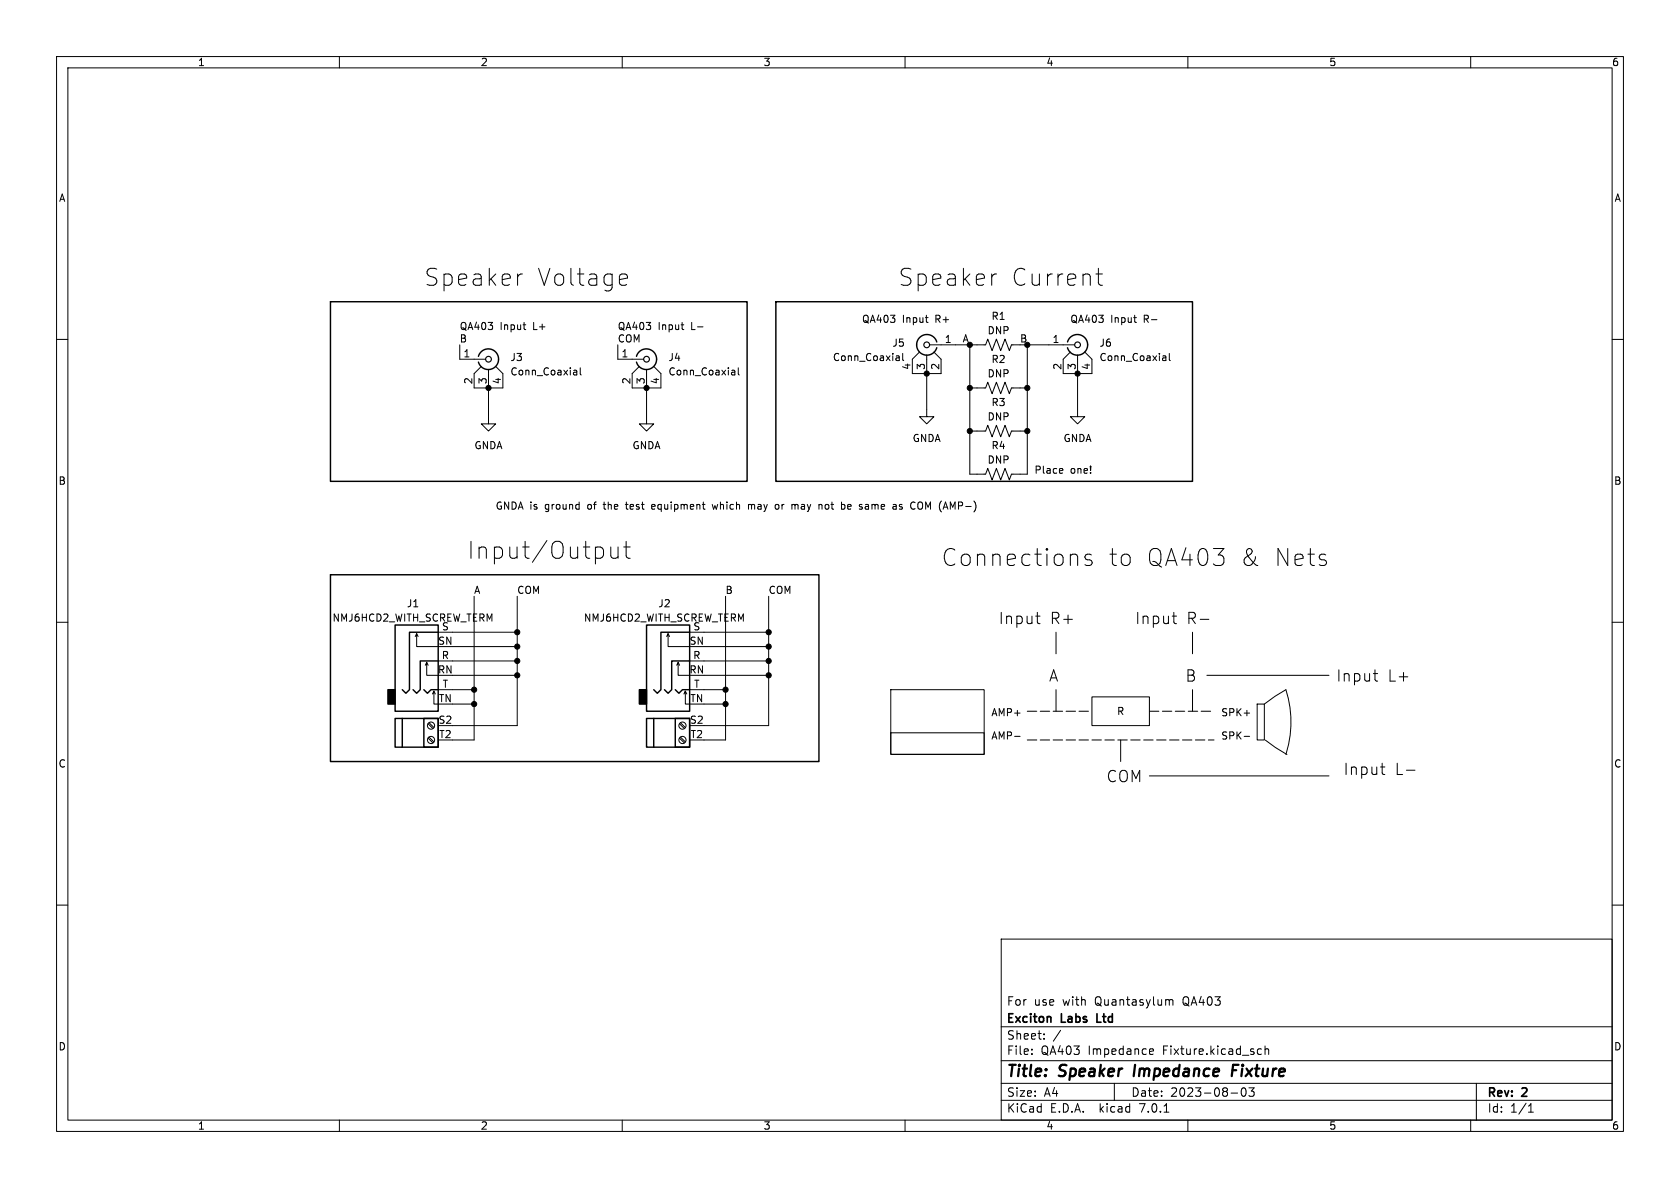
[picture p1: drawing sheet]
<svg xmlns="http://www.w3.org/2000/svg" width="297mm" height="210mm" viewBox="0 0 297 210" stroke-linecap="round" stroke-linejoin="round" font-family="sans-serif">
<g fill="none" stroke="#000" stroke-width=".18">
<path d="M10 10h277v190h-277zM12 12h273v186h-273zM60 10v2M110 10v2M160 10v2M210 10v2M260 10v2M10 60h2M92.4 48.4l-.6 .2M92.5 57.4h.5M92.8 58.3h.2M109.9 48.4h.6l.3 .2 .1 .5-1.4 .3"/>
<path d="M110.8 50.3l-.3 .1h-.6M120.4 57.4h.5M120.8 58.3h.1M163.6 56.1h.5M164 57h.1M176.2 48.4l-.6 .2M193.7 48.4h1.2M194.2 47.4v2.6l.1 .3 .6 .1M200.4 56.1h.5M200.8 57h.1M285 60h2M81.3 61v2.5h4.6"/>
<path d="M85.1 64.8l-1.3 1.2v2.6h5.1v-2.6l-1.3-1.2M86.4 65.3v9.6h1.2l-1.2 1.3-1.3-1.3h1.3M101.6 65.4l.3 .1 .1 .8M102 66.2l-.4 .1M102 65.7l-.4 .1M102.6 65v1.1l.2 .2M109.2 61v2.5h4.6M113 64.8l-1.2 1.2v2.6h5v-2.6l-1.2-1.2M114.3 65.3v9.6h1.3l-1.3 1.3-1.3-1.3h1.3M129.5 65.4l.4 .1v.8M129.9 66.2l-.4 .1M129.9 65.7l-.4 .1"/>
<path d="M130.5 65v1.1l.2 .2M158.6 62.9h.2l.2 .2v.6M159 63.7h-.4M159 63.2l-.4 .1M159.6 62.5v1.1l.2 .1M162.6 62.2l-1.3 1.3v2.5h5.1v-2.5l-1.3-1.3M163.8 62.7v11h1.3l-1.3 1.2-1.2-1.2h1.2M164.3 61h9.9l.4-1.1 .8 2.1 .7-2.1 .8 2.1 .8-2.1 .7 2.1 .4-1h1.5M171.4 68.6h2.8l.4-1 .8 2 .7-2 .8 2 .8-2 .7 2 .4-1h2.8M171.4 61v22.8h2.8l.4-1 .8 2 .7-2 .8 2 .8-2 .7 2 .4-1h2.8v-22.8h8.4M171.4 76.2h2.8l.4-1 .8 2 .7-2 .8 2 .8-2 .7 2 .4-1h2.8M189.2 62.2l-1.2 1.3v2.5h5v-2.5l-1.2-1.3"/>
<path d="M190.5 62.7v11h1.3l-1.3 1.2-1.3-1.2h1.3M205.7 62.9l.4 .1v.7M206.1 63.7h-.4M206.1 63.2l-.4 .1M206.7 62.5v1.1l.2 .1M108 96.7v1.6l.1 .2a.81 .81 0 0 0 1.2-.1M109.3 96.7v2M110.3 96.7h1.1M110.7 95.7v2.6l.1 .2 .6 .2M124.2 89.2h.4M124.5 90h.1M125.9 89.2l.3 .8"/>
<path d="M132.3 89.2v.8M132.7 89.2l-.4 .1M137.5 89.2h-.3l-.2 .2 .1 .5 .4 .1M140.1 89.2h.4M144.8 89.2h.5v.8M148.9 89.2h.2l.3 .2-.1 .5-.4 .1M158 89.2h.3l.1 .1v.7M158.4 90h-.4M158.4 89.5h-.4M187.8 82.9l.1 .2-.6 .1M192.9 98.1l-.7-.1-.3 .1-.1 .3 .1 .4 1 .3 .2 .3-.2 .4-.2 .2h-.6l-.3-.2M234.1 99l.3 .1 .1 .3-.1 .4-.3 .2"/>
<path d="M234.1 98l.3 .1M10 110h2M73.4 112.5l.3-.5v2.3h3.8M73.7 112l.2 .5M75.2 117.6l.2-.5v2.3h2.1M75.4 117.1l.3 .5M77.5 116.8h13.9M77.5 111.8h13.9M80 119.4h11.4M80 114.3h11.4M83.8 105.4v25.4h-3.8M91.4 105.4v22.9h-11.4"/>
<path d="M117.9 112.5l.2-.5v2.3h3.8M118.1 112l.3 .5M119.6 117.6l.3-.5v2.3h2M119.9 117.1l.2 .5M121.9 116.8h14M121.9 111.8h14M124.5 119.4h11.4M124.5 114.3h11.4M128.3 105.4v25.4h-3.8M135.9 105.4v22.9h-11.4M183.1 108.9h.8M183.5 110.1l.4 .1"/>
<path d="M186.7 111.8v3.8M207.2 108.9h.8M207.6 110.1l.4 .1M210.8 111.8v3.8M212.2 109.5h1.5M213.4 119.4h21.5M242.8 119.1h.8M285 110h2M75.7 130.5l.8 .8M75.7 127.9l.8 .9M75.8 130.3l.9 .8M75.8 127.8l.9 .8"/>
<path d="M76.5 122.7l.2-.5v2.3h.8M76.7 122.2l.3 .5M77.5 121.9h6.3M80 124.5h3.8M120.1 130.5l.9 .8M120.1 127.9l.9 .9M120.3 130.3l.9 .8M120.3 127.8l.9 .8M120.9 122.7l.3-.5v2.3h.7M121.2 122.2l.2 .5M121.9 121.9h6.4M124.5 124.5h3.8"/>
<path d="M157.5 129.5h16.5v3.9h-16.5zM157.5 121.9h16.5v11.5h-16.5zM179.4 130.2h.9M186.7 121.9v3.8M193 123.2h10.2v5.1h-10.2zM198.1 130.8v3.8M203.2 137.2h31.7M210.8 121.9v3.8M220 130.2h.9M222.2 124.5h1.3v6.3h-1.3zM223.5 124.5l1.9-1.4 1.9-1.2a18.6 18.6 0 0 1 0 11.5M223.7 130.8l1.8 1.3 2 1.3"/>
<path d="M243.2 120.3l.4 .1M244.1 135.6h.7M244.4 136.8l.4 .1M248.6 136.2h1.6M10 160h2M285 160h2M177 166h108v32h-108zM206.5 176.7l.2 .2M206.7 176.9v.8M206.7 176.9l.2-.2 .4 .1 .1 .9M60 198v2M110 198v2"/>
<path d="M160 198v2M177 194.5h108M177 191.5h108M177 187.5h108M177 181.5h108M182.4 186.3v.1M182.4 185.5v.1M184.6 183.6v.1M184.6 182.8v.1M197 191.5v3M203.3 186.3h.6M203.3 185.5l.4-.1 .2 .4-.7 .1"/>
<path d="M205.8 196.6h.8M210 198v2M217.6 193.2h1.2M219.6 192.4l.2-.1a.81 .81 0 0 1 .6 .6 .81 .81 0 0 1-.3 .8l-.2 .1a.81 .81 0 0 1-.6-.6 .81 .81 0 0 1 .3-.8zM220.8 192.3h.9l-.5 .6 .4 .1v.7l-.2 .1h-.4l-.2-.1M222.4 186.3h.6M222.4 185.5h.6M223.6 185.5l.3-.1 .3 .1 .1 .9M223.6 184.9v1.5M260 198v2M261 191.5v6.5M270.2 196.6h.9"/>
<path d="M270.2 195.5l.4-.4v1.5"/>
<circle cx="76.2" cy="130.8" r=".63"/>
<circle cx="76.2" cy="128.3" r=".63"/>
<circle cx="120.6" cy="130.8" r=".63"/>
<circle cx="120.6" cy="128.3" r=".63"/>
</g>
<path d="M217.9 189.2h.6M219 188.2h-1l-.2 2" fill="none" stroke="#000" stroke-width=".4"/>
<g fill="none" stroke="#000" stroke-width=".25">
<path d="M58.4 53.3h73.7v31.8h-73.7zM137.2 53.3h73.6v31.8h-73.6zM84.6 63a1.81 1.81 0 0 1 2.8-1 1.81 1.81 0 0 1 0 3 1.81 1.81 0 0 1-2.8-1M112.5 63a1.81 1.81 0 0 1 2.8-1 1.81 1.81 0 0 1 0 3 1.81 1.81 0 0 1-2.8-1M165.6 60.5a1.81 1.81 0 0 0-2.8-1 1.81 1.81 0 0 0 0 2.9 1.81 1.81 0 0 0 2.8-.9M188.7 60.5a1.81 1.81 0 0 1 2.8-1 1.81 1.81 0 0 1 0 2.9 1.81 1.81 0 0 1-2.8-.9M58.4 101.6h86.4v33h-86.4zM69.8 110.5h7.7v15.2h-7.7zM77.5 116.8h-3.2v5.1l-.6 .7-.7-.7M77.5 111.8h-5.1v10.1l-.6 .7-.7-.7M114.3 110.5h7.6v15.2h-7.6zM121.9 116.8h-3.2v5.1l-.6 .7-.6-.7"/>
<path d="M121.9 111.8h-5.1v10.1l-.6 .7-.6-.7M69.8 127h7.7v5.1h-7.7zM71.1 127v5.1M74.9 127h2.6v5.1h-2.6zM74.9 121.9l.7 .7 .6-.7h1.3M114.3 127h7.6v5.1h-7.6zM115.6 127v5.1M119.4 127h2.5v5.1h-2.5zM119.4 121.9l.6 .7 .6-.7h1.3"/>
</g>
<path d="M68.6 121.9h1.2v2.6h-1.2zM113 121.9h1.3v2.6h-1.3z" fill="#000" stroke="#000" stroke-width=".25"/>
<g fill="none" stroke="#000" stroke-width=".2">
<circle cx="86.4" cy="63.5" r=".51"/>
<circle cx="114.3" cy="63.5" r=".51"/>
<circle cx="163.8" cy="61" r=".51"/>
<circle cx="190.5" cy="61" r=".51"/>
</g>
<path d="M181.6 130.8h33M181.6 125.7h11.4M203.2 125.7h11.4" fill="none" stroke="#000" stroke-width=".18" stroke-dasharray="1.7 .6"/>
<g fill="#000" stroke="#000" stroke-width=".18">
<circle cx="86.4" cy="68.6" r=".46"/>
<circle cx="114.3" cy="68.6" r=".46"/>
<circle cx="163.8" cy="66" r=".46"/>
<circle cx="171.4" cy="76.2" r=".46"/>
<circle cx="171.4" cy="61" r=".46"/>
<circle cx="171.4" cy="68.6" r=".46"/>
<circle cx="181.6" cy="61" r=".46"/>
<circle cx="181.6" cy="76.2" r=".46"/>
<circle cx="181.6" cy="68.6" r=".46"/>
<circle cx="190.5" cy="66" r=".46"/>
<circle cx="91.4" cy="119.4" r=".46"/>
<circle cx="91.4" cy="111.8" r=".46"/>
<circle cx="91.4" cy="114.3" r=".46"/>
<circle cx="91.4" cy="116.8" r=".46"/>
<circle cx="135.9" cy="111.8" r=".46"/>
<circle cx="135.9" cy="114.3" r=".46"/>
<circle cx="135.9" cy="119.4" r=".46"/>
<circle cx="135.9" cy="116.8" r=".46"/>
<circle cx="83.8" cy="124.5" r=".46"/>
<circle cx="83.8" cy="121.9" r=".46"/>
<circle cx="128.3" cy="124.5" r=".46"/>
<circle cx="128.3" cy="121.9" r=".46"/>
</g>
<g font-size="4.2">
<text x="74.9" y="50.8">Speaker</text>
<text x="94.7" y="50.8">Voltage</text>
<text x="158.7" y="50.8">Speaker</text>
<text x="178.5" y="50.8">Current</text>
<text x="82.5" y="99.1">Input/Output</text>
<text x="166.4" y="100.3">Connections</text>
<text x="195.7" y="100.3">to</text>
<text x="202.2" y="100.3">QA403</text>
<text x="218.6" y="100.3">&amp;</text>
<text x="224.4" y="100.3">Nets</text>
</g>
<g font-size="2.8">
<text x="176.5" y="110.5">Input</text>
<text x="185.6" y="110.5">R+</text>
<text x="200.7" y="110.5">Input</text>
<text x="209.7" y="110.5">R-</text>
<text x="185.4" y="120.7">A</text>
<text x="209.5" y="120.7">B</text>
<text x="236.2" y="120.7">Input</text>
<text x="245.2" y="120.7">L+</text>
<text x="237.5" y="137.2">Input</text>
<text x="246.5" y="137.2">L-</text>
<text x="195.6" y="138.4">COM</text>
<text x="178" y="190.8">Title:</text>
<text x="187.4" y="190.8">Speaker</text>
<text x="201.2" y="190.8">Impedance</text>
<text x="219.1" y="190.8">Fixture</text>
</g>
<g font-size="2.1">
<text x="178" y="177.9">For</text>
<text x="182.8" y="177.9">use</text>
<text x="187.9" y="177.9">with</text>
<text x="193.6" y="177.9">Quantasylum</text>
<text x="209.2" y="177.9">QA403</text>
<text x="178" y="183.9">Sheet:</text>
<text x="178" y="181.1">Exciton</text>
<text x="186.2" y="183.9">/</text>
<text x="187.7" y="181.1">Labs</text>
<text x="194.5" y="181.1">Ltd</text>
<text x="178" y="186.6">File:</text>
<text x="184" y="186.6">QA403</text>
<text x="192.4" y="186.6">Impedance</text>
<text x="205.6" y="186.6">Fixture.kicad_sch</text>
<text x="178" y="196.8">KiCad</text>
<text x="178" y="194">Size:</text>
<text x="184.6" y="194">A4</text>
<text x="185.7" y="196.8">E.D.A.</text>
<text x="194.4" y="196.8">kicad</text>
<text x="200" y="194">Date:</text>
<text x="201.5" y="196.8">7.0.1</text>
<text x="206.9" y="194">2023-08-03</text>
<text x="263" y="194.2">Rev:</text>
<text x="263" y="196.8">Id:</text>
<text x="267" y="196.8">1/1</text>
<text x="269.2" y="194.2">2</text>
</g>
<g font-size="1.8">
<text x="35" y="11.8">1</text>
<text x="85" y="11.8">2</text>
<text x="135" y="11.8">3</text>
<text x="185" y="11.8">4</text>
<text x="235" y="11.8">5</text>
<text x="285" y="11.8">6</text>
<text x="10.4" y="35.8">A</text>
<text x="285.4" y="35.8">A</text>
<text x="81.3" y="58.4">QA403</text>
<text x="88.4" y="58.4">Input</text>
<text x="94.3" y="58.4">L+</text>
<text x="109.2" y="58.4">QA403</text>
<text x="116.4" y="58.4">Input</text>
<text x="122.2" y="58.4">L-</text>
<text x="152.4" y="57.2">QA403</text>
<text x="159.5" y="57.2">Input</text>
<text x="165.4" y="57.2">R+</text>
<text x="174.5" y="59.2">DNP</text>
<text x="175.2" y="56.7">R1</text>
<text x="189.2" y="57.2">QA403</text>
<text x="196.4" y="57.2">Input</text>
<text x="202.2" y="57.2">R-</text>
<text x="81.3" y="60.6">B</text>
<text x="81.9" y="63.2">1</text>
<text x="90.2" y="64">J3</text>
<text x="109.2" y="60.6">COM</text>
<text x="109.8" y="63.2">1</text>
<text x="118.1" y="64">J4</text>
<text x="147.2" y="64">Conn_Coaxial</text>
<text x="157.7" y="61.4">J5</text>
<text x="161" y="65.4" transform="rotate(-90 161 65.4)">4</text>
<text x="163.6" y="65.4" transform="rotate(-90 163.6 65.4)">3</text>
<text x="166.1" y="65.4" transform="rotate(-90 166.1 65.4)">2</text>
<text x="167" y="60.7">1</text>
<text x="170.2" y="60.6">A</text>
<text x="175.2" y="64.3">R2</text>
<text x="180.3" y="60.6">B</text>
<text x="186" y="60.7">1</text>
<text x="187.7" y="65.4" transform="rotate(-90 187.7 65.4)">2</text>
<text x="190.2" y="65.4" transform="rotate(-90 190.2 65.4)">3</text>
<text x="192.8" y="65.4" transform="rotate(-90 192.8 65.4)">4</text>
<text x="194.3" y="61.4">J6</text>
<text x="194.3" y="64">Conn_Coaxial</text>
<text x="83.6" y="68" transform="rotate(-90 83.6 68)">2</text>
<text x="86.1" y="68" transform="rotate(-90 86.1 68)">3</text>
<text x="88.6" y="68" transform="rotate(-90 88.6 68)">4</text>
<text x="90.2" y="66.5">Conn_Coaxial</text>
<text x="111.5" y="68" transform="rotate(-90 111.5 68)">2</text>
<text x="114" y="68" transform="rotate(-90 114 68)">3</text>
<text x="116.6" y="68" transform="rotate(-90 116.6 68)">4</text>
<text x="118.1" y="66.5">Conn_Coaxial</text>
<text x="174.5" y="66.9">DNP</text>
<text x="175.2" y="71.9">R3</text>
<text x="174.5" y="74.5">DNP</text>
<text x="83.8" y="79.6">GNDA</text>
<text x="111.8" y="79.6">GNDA</text>
<text x="161.3" y="78.3">GNDA</text>
<text x="174.5" y="82.1">DNP</text>
<text x="175.2" y="79.6">R4</text>
<text x="182.9" y="83.8">Place</text>
<text x="188" y="78.3">GNDA</text>
<text x="189.2" y="83.8">one!</text>
<text x="10.3" y="85.8">B</text>
<text x="285.3" y="85.8">B</text>
<text x="87.6" y="90.2">GNDA is</text>
<text x="96.4" y="90.2">ground</text>
<text x="104" y="90.2">of</text>
<text x="107" y="90.2">the</text>
<text x="111.1" y="90.2">test</text>
<text x="115.7" y="90.2">equipment</text>
<text x="126.6" y="90.2">which</text>
<text x="133" y="90.2">may</text>
<text x="137.9" y="90.2">or</text>
<text x="141" y="90.2">may</text>
<text x="145.9" y="90.2">not</text>
<text x="150" y="90.2">be</text>
<text x="153.3" y="90.2">same</text>
<text x="159.4" y="90.2">as</text>
<text x="162.6" y="90.2">COM (AMP-)</text>
<text x="71.9" y="107.5">J1</text>
<text x="83.8" y="105.1">A</text>
<text x="91.4" y="105.1">COM</text>
<text x="116.3" y="107.5">J2</text>
<text x="128.3" y="105.1">B</text>
<text x="135.9" y="105.1">COM</text>
<text x="58.7" y="110">NMJ6HCD2_WITH_SCREW_TERM</text>
<text x="78.1" y="111.5">S</text>
<text x="103.2" y="110">NMJ6HCD2_WITH_SCREW_TERM</text>
<text x="122.5" y="111.5">S</text>
<text x="77.4" y="119.1">RN</text>
<text x="77.4" y="114">SN</text>
<text x="78" y="116.6">R</text>
<text x="121.8" y="119.1">RN</text>
<text x="121.9" y="114">SN</text>
<text x="122.5" y="116.6">R</text>
<text x="77.5" y="124.2">TN</text>
<text x="78.2" y="121.7">T</text>
<text x="122" y="124.2">TN</text>
<text x="122.6" y="121.7">T</text>
<text x="77.5" y="128">S2</text>
<text x="77.6" y="130.6">T2</text>
<text x="121.9" y="128">S2</text>
<text x="122" y="130.6">T2</text>
<text x="175.3" y="126.7">AMP+</text>
<text x="175.3" y="130.8">AMP-</text>
<text x="197.4" y="126.6">R</text>
<text x="215.9" y="126.7">SPK+</text>
<text x="215.9" y="130.8">SPK-</text>
<text x="10.3" y="135.8">C</text>
<text x="285.3" y="135.8">C</text>
<text x="10.3" y="185.8">D</text>
<text x="285.3" y="185.8">D</text>
<text x="35" y="199.8">1</text>
<text x="85" y="199.8">2</text>
<text x="135" y="199.8">3</text>
<text x="185" y="199.8">4</text>
<text x="235" y="199.8">5</text>
<text x="285" y="199.8">6</text>
</g>
</svg>
